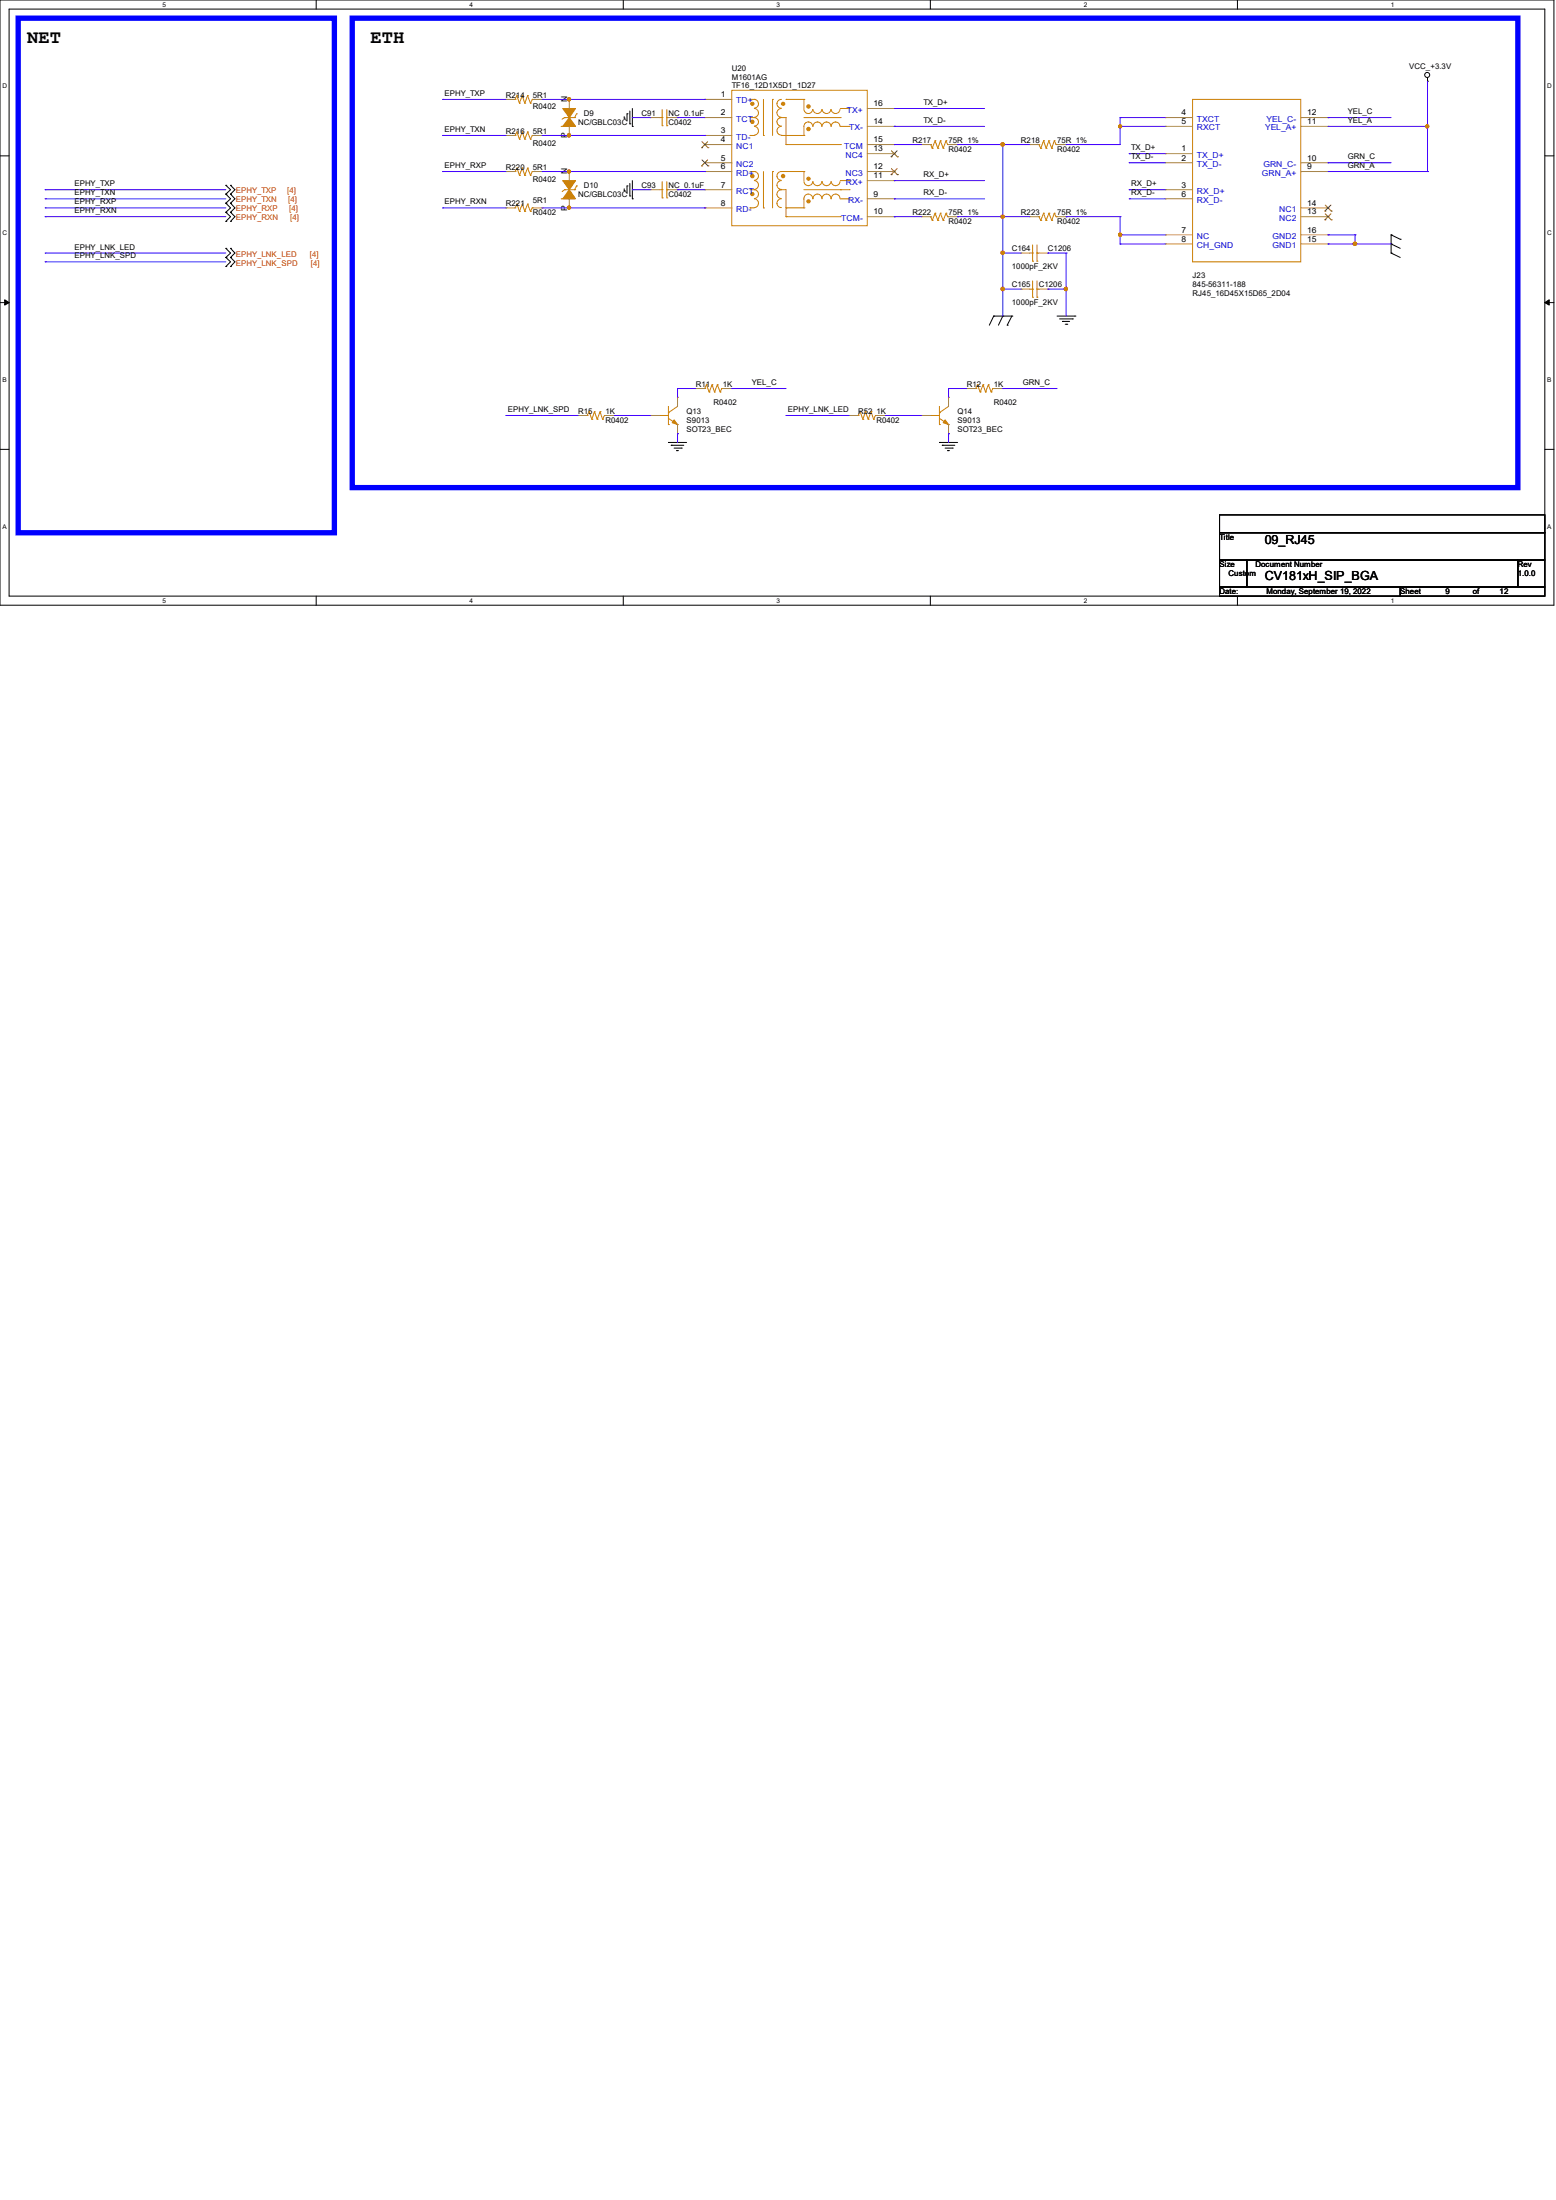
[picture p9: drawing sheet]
<svg xmlns="http://www.w3.org/2000/svg" width="210mm" height="297mm" viewBox="0 0 210 297" stroke-linecap="round" stroke-linejoin="round" font-family="sans-serif">
<g fill="none" stroke="#000" stroke-width=".13">
<path d="M0 0h209.7v81.7h-209.7zM1.2 1.2h207.3v79.3h-207.3zM42.7 0v1.2M84.1 0v1.2M84.2 16h.1M84.2 15.7v.3M84.6 15.4h.1M84.6 15.4v.9M85 16.7h.1M85 15v1.7M85.3 17.1h.1M85.3 14.6v2.5"/>
<path d="M125.6 0v1.2M167 0v1.2M192.7 11h.1M192.7 10.5v.5M0 21h1.2M30.5 25h.1M30.5 26.2h.1M30.5 27.4h.1M30.5 28.7h.1M30.5 29.9h.1M30.5 33.5h.1M30.5 34.8h.1"/>
<path d="M30.5 36h.1M30.5 25l.6 .6-.6 .6M30.5 26.2l.6 .6-.6 .6M30.5 27.4l.6 .7-.6 .6M30.5 28.7l.6 .6-.6 .6M30.5 33.5l.6 .7-.6 .6M30.5 34.8l.6 .5-.6 .7M31.1 25h.1M31.1 26.2h.1M31.1 27.4h.1M31.1 28.7h.1M31.1 29.9h.1"/>
<path d="M31.1 33.5h.1M31.1 34.8h.1M31.1 36h.1M31.1 25l.6 .6-.6 .6M31.1 26.2l.6 .6-.6 .6M31.1 27.4l.6 .7-.6 .6M31.1 28.7l.6 .6-.6 .6M31.1 33.5l.6 .7-.6 .6M31.1 34.8l.6 .5-.6 .7M84.2 25.7h.1M84.2 25.5v.2M84.6 25.1h.1"/>
<path d="M84.6 25.1v1M85 26.5h.1M85 24.8v1.7M85.3 26.8h.1M85.3 24.4v2.4M187.7 34.2h.1M187.7 31.7h.1M187.7 32.9h.1M187.7 34.2l1.3 .6M187.7 31.7v2.5M187.7 31.7l1.3 .6M187.7 32.9l1.3 .6"/>
<path d="M189 32.3h.1M208.5 21h1.2M0 40.9h1.2M.6 40.5l.6 .4-.6 .3zM90.2 59.7h.1M90.2 59.7h2.5M126.8 59.7h.1M126.8 59.7h2.4M134.1 42.7h.1M134.1 42.7l-.6 1.2M134.1 42.7h2.5M135.3 42.7h.1"/>
<path d="M135.3 42.7l-.6 1.2M135.9 43.9h.1M136.6 42.7h.1M136.6 42.7l-.7 1.2M142.7 42.7h2.4M143 43.1h1.7M143.4 43.4h.1M143.4 43.4h1M143.8 43.8h.2M144 43.8h.1M144.7 43.1h.1M145.1 42.7h.1"/>
<path d="M208.5 40.9l.6-.4v.7zM208.5 40.9h1.2M0 60.7h1.2M90.6 60.1h.1M90.6 60.1h1.7M91 60.5h.9M91.3 60.8h.1M91.3 60.8h.3M91.9 60.5h.1M127.2 60.1h.1M127.2 60.1h1.7M127.6 60.5h.9"/>
<path d="M127.9 60.8h.1M127.9 60.8h.2M128.5 60.5h.1M164.6 69.5h43.9v2.4h-43.9zM164.6 71.9h43.9v3.7h-43.9zM164.6 75.6h3.7v3.6h-3.7zM164.6 79.2h24.4v1.3h-24.4zM168.3 75.6h36.6v3.6h-36.6zM189 79.2h19.5v1.3h-19.5zM204.9 75.6h3.6v3.6h-3.6zM208.5 60.7h1.2M42.7 80.5v1.2"/>
<path d="M84.1 80.5v1.2M125.6 80.5v1.2M167 80.5v1.2"/>
<circle cx="192.6" cy="10.1" r=".34"/>
</g>
<path d="M.6 40.5l.6 .4-.6 .3zM208.5 40.9l.6-.4v.7z" fill="#000"/>
<path d="M2.5 2.5h42.6v69.4h-42.6zM47.5 2.5h157.4v63.3h-157.4z" fill="none" stroke="#00f" stroke-width=".72"/>
<g fill="none" stroke="#cc8006" stroke-width=".13">
<path d="M89 15.9h.4M89.4 17h.1M89.4 15.9h.1M89.4 14.8v2.2M90 15.9h.1M90 17h.1M90 15.9h.2M90 14.8v2.2M89 25.6h.4M89.4 26.7h.1M89.4 25.6h.1M89.4 24.5v2.2"/>
<path d="M90 25.6h.1M90 26.7h.1M90 24.5v2.2M90 25.6h.2M125.6 29.3h.1M125.6 29.3l.2 .5M125.8 29.8h.1M126.2 28.8h.1M126.2 28.8l.4 1M126.2 28.8l-.4 1M126.6 29.8h.1M126.9 28.8h.1"/>
<path d="M126.9 28.8l.4 1M126.9 28.8l-.3 1M127.3 29.8h.1M127.7 28.8h.1M127.7 28.8l.2 .5M127.7 28.8l-.4 1M127.9 29.3h.1M139 39h.4M139.4 39h.1M139.4 37.9v2.2M140 39h.1M140 39h.2"/>
<path d="M140 37.9v2.2M140.2 29.3h.1M140.2 29.3l.3 .5M140.5 29.8h.1M140.8 28.8h.1M140.8 28.8l.4 1M140.8 28.8l-.3 1M141.2 29.8h.1M141.6 28.8h.1M141.6 28.8l.3 1M141.6 28.8l-.4 1M141.9 29.8h.1"/>
<path d="M142.3 28.8h.1M142.3 28.8l.2 .5M142.3 28.8l-.4 1M142.5 29.3h.1M142.5 29.3h.2M115.8 56.1h.1M116.1 55.6h.1M116.1 55.6l.4 1M116.1 55.6l-.3 .5M116.5 56.6h.1M116.8 55.6h.1M116.8 55.6l.4 1"/>
<path d="M116.8 55.6l-.3 1M117.2 56.6h.1M117.6 55.6h.1M117.6 55.6l.3 1M117.6 55.6l-.4 1M117.9 56.6h.1M118.2 56.1h.1M118.2 56.1l-.3 .5M139.4 40.1h.1M140 40.1h.1"/>
</g>
<g fill="none" stroke="#a84" stroke-width=".13">
<path d="M87.8 15.9h.1M87.8 15.9h1.2M90.2 15.9h1.2M91.4 15.9h.1M87.8 25.6h.1M87.8 25.6h1.2M90.2 25.6h1.2M91.4 25.6h.1M124.4 29.3h.1M124.4 29.3h1.2M128 29.3h1.2M129.2 29.3h.1"/>
<path d="M137.8 39h.1M137.8 39h1.2M139 29.3h.1M139 29.3h1.2M140.2 39h1.2M141.4 39h.1M142.7 29.3h1.2M143.9 29.3h.1M114.6 56.1h.1M114.6 56.1h1.2M118.3 56.1h1.2M119.5 56.1h.1"/>
</g>
<path d="M76.8 15.9l.9 1.2h-1.8z" fill-rule="evenodd" fill="#cc8006"/>
<path d="M76.8 15.9l.9 1.2h-1.8z" fill="none" stroke="#cc8006" stroke-width=".13"/>
<path d="M75.9 14.6h1.8l-.9 1.3z" fill-rule="evenodd" fill="#cc8006"/>
<g fill="none" stroke="#cc8006" stroke-width=".13">
<path d="M69.5 13.4h.1M69.8 12.9h.1M69.8 12.9l.3 1M69.8 12.9l-.3 .5M70.1 13.9h.1M70.5 12.9h.1M70.5 12.9l.3 1M70.5 12.9l-.4 1M70.8 13.9h.1M71.2 12.9h.1M71.2 12.9l.4 1M71.2 12.9l-.4 1"/>
<path d="M71.6 13.9h.1M71.8 13.4h.1M71.8 13.4l-.2 .5M75.7 17.1h1.7M75.9 14.6h1.8l-.9 1.3zM76.2 15.9h.1M76.2 15.9h1.4M76.2 15.9l-.3 .2M76.8 15.5h.1M76.8 15.5v.4M77.4 17.1h.1M77.6 15.9h.1"/>
<path d="M77.8 15.4h.1M77.8 15.4l-.2 .5M69.5 23.2h.1M69.8 22.7h.1M69.8 22.7l.3 1M69.8 22.7l-.3 .5M70.1 23.7h.1M70.5 22.7h.1M70.5 22.7l.3 1M70.5 22.7l-.4 1M70.8 23.7h.1M71.2 22.7h.1"/>
<path d="M71.2 22.7l.4 1M71.2 22.7l-.4 1M71.6 23.7h.1M71.8 23.2h.1M71.8 23.2l-.2 .5"/>
</g>
<path d="M68.3 13.4h.1M68.3 13.4h1.2M71.9 13.4h1.3M73.2 13.4h.1M76.8 18.3h.1M76.8 13.4h.1M76.8 13.4v1.2M76.8 17.1v1.2M68.3 23.2h.1M68.3 23.2h1.2M71.9 23.2h1.3M73.2 23.2h.1" fill="none" stroke="#a84" stroke-width=".13"/>
<path d="M76.8 25.6l.9 1.2h-1.8z" fill-rule="evenodd" fill="#cc8006"/>
<path d="M76.8 25.6l.9 1.2h-1.8z" fill="none" stroke="#cc8006" stroke-width=".13"/>
<path d="M75.9 24.4h1.8l-.9 1.2z" fill-rule="evenodd" fill="#cc8006"/>
<g fill="none" stroke="#cc8006" stroke-width=".13">
<path d="M106.1 13.4h.1M106.1 13.4h2.4M110.4 16.5l.2 .1 .2 .2 .1 .3M75.7 26.8h1.7M75.9 24.4h1.8l-.9 1.2zM76.2 25.6h.1M76.2 25.6h1.4M76.2 25.6l-.3 .3M76.8 25.2h.1M76.8 25.2v.4M77.4 26.8h.1M77.6 25.6h.1"/>
<path d="M77.8 25.1h.1M77.8 25.1l-.2 .5M95.1 52.5h.1M95.3 51.9h.1M95.3 51.9l.4 1M95.3 51.9l-.2 .6M95.7 52.9h.1M96.1 51.9h.1M96.1 51.9l.3 1M96.1 51.9l-.4 1M96.4 52.9h.1M96.8 51.9h.1"/>
<path d="M96.8 51.9l.4 1M96.8 51.9l-.4 1M97.2 52.9h.1M97.4 52.5h.1M97.4 52.5l-.2 .4"/>
</g>
<path d="M76.8 28.1h.1M76.8 23.2h.1M76.8 23.2v1.2M76.8 26.8v1.3M93.9 52.5h.1M93.9 52.5h1.2M97.5 52.5h1.3M98.8 52.5h.1" fill="none" stroke="#a84" stroke-width=".13"/>
<circle cx="101.5" cy="14" r=".22" fill="#cc8006"/>
<g fill="none" stroke="#cc8006" stroke-width=".13">
<path d="M102.4 16.5l-.1 .2-.2 .2-.3 .1M102.4 14l-.1 .3-.2 .2-.3 .1M103 18.3h.1M103 13.4v4.9M104.3 13.4h.1M104.3 13.4v4.9M108.5 14.8a.59 .59 0 0 0 .6 .5M112.1 14.8a.59 .59 0 0 1-.6 .5 .59 .59 0 0 1-.5-.5M109.7 24.5a.59 .59 0 0 0 .7 .6M111.5 26.2a.59 .59 0 0 1 .6 .6M112.2 24.5l.1 .3 .2 .2 .3 .1M112.8 26.2a.59 .59 0 0 1 .6 .6"/>
<circle cx="101.5" cy="14" r=".22"/>
</g>
<circle cx="105.7" cy="14" r=".22" fill="#cc8006"/>
<g fill="none" stroke="#cc8006" stroke-width=".13">
<path d="M101.2 18.3h.1M101.2 18.3h.6M101.2 13.4h.6M101.8 17.1a.59 .59 0 0 1 .6 .6 .59 .59 0 0 1-.6 .5M101.8 13.4h.1M101.8 14.6l.3 .1 .2 .2 .1 .3M104.9 15.2a.59 .59 0 0 0 .6 .6M105.5 17.1a.59 .59 0 0 0-.6 .6 .59 .59 0 0 0 .6 .5M105.5 13.4a.59 .59 0 0 0-.6 .6 .59 .59 0 0 0 .6 .6M105.5 15.9a.58 .58 0 0 0-.6 .6M106.1 18.3h.1M106.1 18.3h2.4"/>
<path d="M108.5 13.4h.1M108.5 15.9h4.9M108.5 13.4v1.2M109.1 16.5a.59 .59 0 0 0-.6 .6M109.7 14.8l-.3 .4-.3 .1M109.7 14.8a.59 .59 0 0 0 .7 .5M111.5 16.5a.59 .59 0 0 1 .6 .6M112.2 17.1a.59 .59 0 0 1 .6-.6 .59 .59 0 0 1 .6 .6M113.4 14.8a.59 .59 0 0 1-.6 .5 .59 .59 0 0 1-.6-.5M113.4 15.9h.1M113.4 14.6h1.2M114.6 14.6h.1"/>
<path d="M101.2 25.6h.6M101.2 23.2h.6M101.8 26.8a.59 .59 0 0 1 .6 .6 .59 .59 0 0 1-.6 .6M101.8 25.6h.1M101.8 23.2h.1M101.8 24.4a.59 .59 0 0 1 .6 .6 .59 .59 0 0 1-.6 .6M101.8 23.2a.59 .59 0 0 1 .6 .6 .59 .59 0 0 1-.6 .5M103 28.1h.1M103 23.2v4.9M104.3 23.2h.1M104.3 23.2v4.9M105.5 23.2a.59 .59 0 0 0-.6 .6"/>
<path d="M105.5 26.8a.59 .59 0 0 0-.6 .6 .59 .59 0 0 0 .6 .6M105.5 25.6a.59 .59 0 0 0-.6 .6M108.5 24.5a.59 .59 0 0 0 .6 .6M109.7 26.8a.59 .59 0 0 0-.6-.6 .59 .59 0 0 0-.6 .6M110.4 26.2a.59 .59 0 0 1 .5 .6M112.1 24.5v.3l-.3 .2-.3 .1M113.4 25.6h1.2M113.4 24.4h1.2M114.6 25.6h.1M114.6 24.4h.1"/>
<circle cx="105.7" cy="14" r=".22"/>
</g>
<circle cx="101.5" cy="23.8" r=".23" fill="#cc8006"/>
<g fill="none" stroke="#cc8006" stroke-width=".13">
<path d="M101.8 15.9a.57 .57 0 0 1 .6 .6M104.9 16.5v.2l.3 .2 .3 .1M105.5 14.6a.59 .59 0 0 0-.6 .6M105.5 18.3h.1M105.5 18.3h.6M108.5 18.3h.1M108.5 17.1v1.2M110.9 14.8l-.1 .2-.4 .3M101.2 28.1h.1M101.2 28.1h.6M101.8 25.6l.3 .1 .2 .2 .1 .3M104.9 26.2a.59 .59 0 0 0 .6 .6"/>
<path d="M105.2 25.6h.1M105.2 25.6h.9M105.5 24.4a.59 .59 0 0 0-.6 .6 .59 .59 0 0 0 .6 .6M105.5 23.2h.1M105.5 23.2h3M108.5 28.1h.1M108.5 23.2h.1M108.5 23.2v1.2M108.5 26.8v1.3M108.5 25.6h4.9M110.4 26.2a.59 .59 0 0 0-.7 .6M112.8 26.2a.59 .59 0 0 0-.6 .6"/>
<path d="M113.4 24.5l-.1 .3-.2 .2-.3 .1M113.4 25.6h.1"/>
<circle cx="101.5" cy="23.8" r=".23"/>
</g>
<circle cx="101.5" cy="26.2" r=".22" fill="#cc8006"/>
<g fill="none" stroke="#cc8006" stroke-width=".13">
<path d="M101.8 13.4l.3 .1 .2 .2 .1 .3M102.4 15.2l-.1 .3-.2 .2-.3 .1M109.1 16.5l.3 .1 .2 .2 .1 .3M102.4 26.2l-.1 .3-.2 .2-.3 .1M104.9 23.8l.1 .3 .2 .2h.3M109.7 24.5l-.1 .3-.2 .2-.3 .1M110.9 24.5l-.1 .3-.2 .2-.2 .1M111 24.5v.3l.3 .2 .2 .1"/>
<circle cx="101.5" cy="26.2" r=".22"/>
</g>
<circle cx="101.5" cy="16.4" r=".23" fill="#cc8006"/>
<g fill="none" stroke="#cc8006" stroke-width=".13">
<path d="M105.2 15.9h.1M105.2 15.9h.9v3.6M106.1 19.5h.1M106.1 19.5h7.3M110.4 16.5h-.1a.59 .59 0 0 0-.6 .6M111.5 16.5a.59 .59 0 0 0-.5 .6M113.4 19.5h.1M113.4 17.1h1.2M114.6 17.1h.1M106.1 28.1h.1M106.1 29.3h.1M106.1 28.1h2.4"/>
<path d="M106.1 25.6v3.7M106.1 29.3h7.3M111.5 26.2a.59 .59 0 0 0-.5 .6M113.4 29.3h.1M113.4 26.8h1.2M114.6 26.8h.1"/>
<circle cx="101.5" cy="16.4" r=".23"/>
</g>
<circle cx="105.7" cy="23.8" r=".23" fill="#cc8006"/>
<g fill="none" stroke="#cc8006" stroke-width=".13">
<path d="M98.8 12.2h18.3v18.3h-18.3zM101.2 15.9h.6M101.8 15.9h.1"/>
<circle cx="105.7" cy="23.8" r=".23"/>
</g>
<circle cx="109.1" cy="14.4" r=".23" fill="#cc8006"/>
<circle cx="109.1" cy="14.4" r=".23" fill="none" stroke="#cc8006" stroke-width=".13"/>
<circle cx="109.1" cy="17.4" r=".23" fill="#cc8006"/>
<circle cx="109.1" cy="17.4" r=".23" fill="none" stroke="#cc8006" stroke-width=".13"/>
<circle cx="109.1" cy="24.1" r=".22" fill="#cc8006"/>
<circle cx="109.1" cy="24.1" r=".22" fill="none" stroke="#cc8006" stroke-width=".13"/>
<circle cx="109.1" cy="27.2" r=".22" fill="#cc8006"/>
<g fill="none" stroke="#cc8006" stroke-width=".13">
<path d="M69.5 18.3h.1M69.8 17.8h.1M69.8 17.8l.3 1M69.8 17.8l-.3 .5M70.1 18.8h.1M70.5 17.8h.1M70.5 17.8l.3 1M70.5 17.8l-.4 1M70.8 18.8h.1M71.2 17.8h.1M71.2 17.8l.4 1M71.2 17.8l-.4 1"/>
<path d="M71.6 18.8h.1M71.8 18.3h.1M71.8 18.3l-.2 .5M79.2 56.1h.1M79.5 55.6h.1M79.5 55.6l.4 1M79.5 55.6l-.3 .5M79.9 56.6h.1M80.2 55.6h.1M80.2 55.6l.4 1M80.2 55.6l-.3 1M80.6 56.6h.1"/>
<path d="M81 55.6h.1M81 55.6l.3 1M81 55.6l-.4 1M81.3 56.6h.1M81.6 56.1h.1M81.6 56.1l-.3 .5M89 56.1h.1M89 56.1h1.2M90.2 55.7h.1M90.2 57.3h.1M90.2 56.5l1.2 .8M90.2 54.9v2.4"/>
<path d="M91.4 57.3h.1M91.4 54.9l-1.2 .8M131.7 52.5h.1M131.9 51.9h.1M131.9 51.9l.4 1M131.9 51.9l-.2 .6M132.3 52.9h.1M132.7 51.9h.1M132.7 51.9l.3 1M132.7 51.9l-.4 1M133 52.9h.1M133.4 51.9h.1"/>
<path d="M133.4 51.9l.4 1M133.4 51.9l-.4 1M133.8 52.9h.1M134 52.5h.1M134 52.5l-.2 .4"/>
<circle cx="109.1" cy="27.2" r=".22"/>
</g>
<g fill="none" stroke="#a84" stroke-width=".13">
<path d="M68.3 18.3h.1M68.3 18.3h1.2M71.9 18.3h1.3M73.2 18.3h.1M95.1 13.4h.1M95.1 15.9h.1M95.1 18.3h.1M95.1 19.5h.1M95.1 13.4h3.7M95.1 15.9h3.7M95.1 18.3h3.7M95.1 19.5h3.7"/>
<path d="M117.1 19.5h3.6M117.1 17.1h3.6M117.1 14.6h3.6M120.7 17.1h.1M120.7 19.5h.1M120.7 14.6h.1M95.1 22h.1M95.1 23.2h.1M95.1 25.6h.1M95.1 28.1h.1M95.1 22h3.7M95.1 23.2h3.7"/>
<path d="M95.1 25.6h3.7M95.1 28.1h3.7M117.1 23.2h3.6M117.1 26.8h3.6M117.1 29.3h3.6M117.1 24.4h3.6M117.1 20.7h3.6M120.7 26.8h.1M120.7 29.3h.1M120.7 24.4h.1M120.7 23.2h.1M120.7 20.7h.1"/>
<path d="M78 56.1h.1M78 56.1h1.2M81.7 56.1h1.2M82.9 56.1h.1M130.5 52.5h.1M130.5 52.5h1.2M134.1 52.5h1.2M135.3 52.5h.1"/>
</g>
<g fill="none" stroke="#804000" stroke-width=".13">
<path d="M94.7 19.9h.1M94.7 19.1l.8 .8M95.5 19.1l-.8 .8M95.5 19.9h.1M94.7 22.4h.1M94.7 21.6l.8 .8M95.5 21.6l-.8 .8M95.5 22.4h.1M120.3 23.6h.1M120.3 21.2h.1M120.3 22.8l.8 .8M120.3 20.4l.8 .8"/>
<path d="M121.1 22.8l-.8 .8M121.1 20.4l-.8 .8M121.1 23.6h.1M121.1 21.2h.1"/>
</g>
<path d="M91 56.7l.4 .6-.7-.2z" fill="#cc8006"/>
<g fill="none" stroke="#cc8006" stroke-width=".13">
<path d="M125.6 19.5h.1M125.6 19.5l.2 .5M126.2 19h.1M126.2 19l.4 1M126.2 19l-.4 1M126.9 19h.1M126.9 19l.4 1M126.9 19l-.3 1M127.7 19h.1M127.7 19l.2 .5M127.7 19l-.4 1M127.9 19.5h.1"/>
<path d="M161 13.4h14.6v21.9h-14.6zM69.5 28.1h.1M69.8 27.6h.1M69.8 27.6l.3 .9M69.8 27.6l-.3 .5M70.1 28.5h.1M70.5 27.6h.1M70.5 27.6l.3 .9M70.5 27.6l-.4 .9M70.8 28.5h.1M71.2 27.6h.1M71.2 27.6l.4 .9"/>
<path d="M71.2 27.6l-.4 .9M71.6 28.5h.1M71.8 28.1h.1M71.8 28.1l-.2 .4M125.8 20h.1M126.6 20h.1M127.3 20h.1M139 34.2h.4M139.4 35.3h.1M139.4 34.2h.1M139.4 33.1v2.2M140 34.2h.1"/>
<path d="M140 35.3h.1M140 34.2h.2M140 33.1v2.2M91 56.7l.4 .6-.7-.2zM125.6 56.1h.1M125.6 56.1h1.2M126.8 55.7h.1M126.8 57.3h.1M126.8 56.5l1.2 .8M126.8 54.9v2.4M128 57.3h.1M128 54.9l-1.2 .8"/>
</g>
<g fill="none" stroke="#a84" stroke-width=".13">
<path d="M124.4 19.5h.1M124.4 19.5h1.2M128 19.5h1.2M129.2 19.5h.1M157.3 15.9h.1M157.3 17.1h.1M157.3 15.9h3.7M157.3 17.1h3.7M175.6 15.9h3.6M175.6 17.1h3.6M179.2 15.9h.1M179.2 17.1h.1"/>
<path d="M68.3 28.1h.1M68.3 28.1h1.2M71.9 28.1h1.3M73.2 28.1h.1M137.8 34.2h.1M137.8 34.2h1.2M140.2 34.2h1.2M141.4 34.2h.1M157.3 20.7h.1M157.3 22h.1M157.3 25.6h.1M157.3 26.8h.1"/>
<path d="M157.3 31.7h.1M157.3 32.9h.1M157.3 20.7h3.7M157.3 22h3.7M157.3 25.6h3.7M157.3 26.8h3.7M157.3 31.7h3.7M157.3 32.9h3.7M175.6 28.1h3.6M175.6 22h3.6M175.6 31.7h3.6M175.6 32.9h3.6"/>
<path d="M175.6 23.2h3.6M175.6 29.3h3.6M179.2 22h.1M179.2 23.2h.1M179.2 32.9h.1M179.2 31.7h.1M179.2 28.1h.1M179.2 29.3h.1M87.8 56.1h.1M87.8 56.1h1.2M91.4 53.6h.1M91.4 58.5h.1"/>
<path d="M91.4 53.6v1.3M91.4 57.3v1.2"/>
</g>
<path d="M178.8 28.5h.1M178.8 29.7h.1M178.9 27.7l.8 .8M178.9 28.9l.8 .8M179.6 27.7l-.8 .8M179.6 28.9l-.8 .8M179.7 28.5h.1M179.7 29.7h.1" fill="none" stroke="#804000" stroke-width=".13"/>
<path d="M127.6 56.7l.4 .6-.7-.2z" fill="#cc8006"/>
<g fill="none" stroke="#cc8006" stroke-width=".13">
<path d="M140.2 19.5h.1M140.2 19.5l.3 .5M140.8 19h.1M140.8 19l.4 1M140.8 19l-.3 1M141.6 19h.1M141.6 19l.3 1M141.6 19l-.4 1M142.3 19h.1M142.3 19l.2 .5M142.3 19l-.4 1M142.5 19.5h.1"/>
<path d="M142.5 19.5h.2M140.5 20h.1M141.2 20h.1M141.9 20h.1M127.6 56.7l.4 .6-.7-.2z"/>
</g>
<path d="M139 19.5h.1M139 19.5h1.2M142.7 19.5h1.2M143.9 19.5h.1M124.4 56.1h.1M124.4 56.1h1.2M128 53.6h.1M128 58.5h.1M128 53.6v1.3M128 57.3v1.2" fill="none" stroke="#a84" stroke-width=".13"/>
<g fill="none" stroke="#4200ff" stroke-width=".13">
<path d="M59.7 13.4h.1M59.7 13.4h8.6M73.2 13.4h3.6M76.8 13.4h.1M120.7 14.6h.1M120.7 14.6h12.2M151.2 15.9h.1M151.2 15.9v1.2M6.1 34.2h.1M6.1 35.3h.1M6.1 25.6h.1M6.1 26.8h.1"/>
<path d="M6.1 28.1h.1M6.1 29.3h.1M6.1 34.2h24.4M6.1 35.3h24.4M6.1 25.6h24.4M6.1 26.8h24.4M6.1 28.1h24.4M6.1 29.3h24.4M68.3 56.1h.1M68.3 56.1h9.7M82.9 56.1h.1M82.9 56.1h4.9"/>
<path d="M91.4 52.5h.1M91.4 58.5h.1M91.4 52.5v1.1M91.4 58.5v1.2M91.4 52.5h2.5M106.1 56.1h.1M106.1 56.1h8.5M119.5 56.1h.1M119.5 56.1h4.9M128 52.5h.1M128 58.5h.1M128 52.5h2.5"/>
<path d="M128 52.5v1.1M128 58.5v1.2"/>
</g>
<circle cx="151.2" cy="17.1" r=".21" fill="#f00"/>
<circle cx="151.2" cy="17.1" r=".21" fill="none" stroke="#f00" stroke-width=".13"/>
<g fill="none" stroke="#4200ff" stroke-width=".13">
<path d="M59.7 18.3h.1M59.7 18.3h8.6M73.2 18.3h3.6M76.8 18.3h.1M120.7 17.1h.1M120.7 19.5h.1M120.7 17.1h12.2M120.7 19.5h3.7M129.2 19.5h.1M129.2 19.5h9.8M135.3 19.5h.1M135.3 19.5v9.8"/>
<path d="M151.2 15.9h.1M151.2 17.1h.1M151.2 15.9h6.1M151.2 17.1h6.1M151.2 17.1v2.4M179.2 15.9h.1M179.2 15.9h8.5M179.2 17.1h13.5M192.7 17.1h.1"/>
</g>
<circle cx="135.3" cy="29.3" r=".22" fill="#f00"/>
<circle cx="135.3" cy="29.3" r=".22" fill="none" stroke="#f00" stroke-width=".13"/>
<circle cx="135.3" cy="19.5" r=".23" fill="#f00"/>
<circle cx="135.3" cy="19.5" r=".23" fill="none" stroke="#f00" stroke-width=".13"/>
<g fill="none" stroke="#4200ff" stroke-width=".13">
<path d="M143.9 19.5h.1M143.9 19.5h7.3M59.7 23.2h.1M59.7 28.1h.1M59.7 23.2h8.6M59.7 28.1h8.6M73.2 23.2h3.6M73.2 28.1h3.6M76.8 23.2h.1M76.8 28.1h.1M120.7 24.4h.1M120.7 26.8h.1"/>
<path d="M120.7 29.3h.1M120.7 24.4h12.2M120.7 26.8h12.2M120.7 29.3h3.7M129.2 29.3h.1M129.2 29.3h9.8M135.3 29.3h.1M135.3 29.3v4.9M152.4 20.7h.1M152.4 22h.1M152.4 25.6h.1M152.4 26.8h.1"/>
<path d="M152.4 20.7h4.9M152.4 22h4.9M152.4 25.6h4.9M152.4 26.8h4.9M179.2 22h.1M179.2 22h8.5M179.2 23.2h13.5M192.7 23.2h.1"/>
</g>
<circle cx="135.3" cy="34.1" r=".22" fill="#f00"/>
<circle cx="135.3" cy="34.1" r=".22" fill="none" stroke="#f00" stroke-width=".13"/>
<path d="M143.9 29.3h.1M143.9 29.3h7.3M151.2 29.3h.1M151.2 31.7h.1M151.2 29.3v3.6M151.2 31.7h6.1" fill="none" stroke="#4200ff" stroke-width=".13"/>
<circle cx="151.2" cy="31.7" r=".22" fill="#f00"/>
<circle cx="151.2" cy="31.7" r=".22" fill="none" stroke="#f00" stroke-width=".13"/>
<path d="M179.2 31.7h.1M179.2 31.7h3.7M182.9 31.7h.1M182.9 31.7v1.2" fill="none" stroke="#4200ff" stroke-width=".13"/>
<circle cx="182.9" cy="32.9" r=".23" fill="#f00"/>
<circle cx="182.9" cy="32.9" r=".23" fill="none" stroke="#f00" stroke-width=".13"/>
<g fill="none" stroke="#4200ff" stroke-width=".13">
<path d="M135.3 34.2h.1M135.3 39h.1M135.3 34.2h2.5M135.3 34.2v8.5M141.4 34.2h.1M141.4 34.2h2.5M143.9 34.2h.1M143.9 34.2v4.8M151.2 32.9h.1M151.2 32.9h6.1M179.2 32.9h.1M179.2 32.9h8.5"/>
<path d="M182.9 32.9h.1"/>
</g>
<circle cx="135.3" cy="39" r=".23" fill="#f00"/>
<circle cx="135.3" cy="39" r=".23" fill="none" stroke="#f00" stroke-width=".13"/>
<path d="M135.3 39h.1M135.3 39h2.5M141.4 39h.1M141.4 39h2.5M143.9 39h.1M143.9 39v3.7" fill="none" stroke="#4200ff" stroke-width=".13"/>
<circle cx="143.8" cy="39" r=".22" fill="#f00"/>
<circle cx="143.8" cy="39" r=".22" fill="none" stroke="#f00" stroke-width=".13"/>
<path d="M192.7 17.1h.1M192.7 11v12.2M192.7 23.2h.1" fill="none" stroke="#4200ff" stroke-width=".13"/>
<circle cx="192.6" cy="17.1" r=".21" fill="#f00"/>
<circle cx="192.6" cy="17.1" r=".21" fill="none" stroke="#f00" stroke-width=".13"/>
<g fill="none" stroke="#4200ff" stroke-width=".13">
<path d="M85.3 15.9h.1M85.3 15.9h2.5M91.4 15.9h.1M91.4 15.9h3.7M76.8 28.1h18.3M85.3 25.6h.1M85.3 25.6h2.5M91.4 25.6h.1M91.4 25.6h3.7M95.1 28.1h.1M98.8 52.5h.1M98.8 52.5h7.3"/>
<path d="M135.3 52.5h.1M135.3 52.5h7.4"/>
</g>
<circle cx="76.8" cy="28" r=".21" fill="#f00"/>
<circle cx="76.8" cy="28" r=".21" fill="none" stroke="#f00" stroke-width=".13"/>
<path d="M76.8 18.3h18.3M95.1 18.3h.1" fill="none" stroke="#4200ff" stroke-width=".13"/>
<circle cx="76.8" cy="18.3" r=".22" fill="#f00"/>
<circle cx="76.8" cy="18.3" r=".22" fill="none" stroke="#f00" stroke-width=".13"/>
<path d="M76.8 23.2h18.3M95.1 23.2h.1" fill="none" stroke="#4200ff" stroke-width=".13"/>
<circle cx="76.8" cy="23.2" r=".21" fill="#f00"/>
<circle cx="76.8" cy="23.2" r=".21" fill="none" stroke="#f00" stroke-width=".13"/>
<path d="M76.8 13.4h18.3M95.1 13.4h.1" fill="none" stroke="#4200ff" stroke-width=".13"/>
<circle cx="76.8" cy="13.4" r=".22" fill="#f00"/>
<circle cx="76.8" cy="13.4" r=".22" fill="none" stroke="#f00" stroke-width=".13"/>
<circle cx="151.2" cy="17.1" r=".21" fill="#f00"/>
<circle cx="151.2" cy="17.1" r=".21" fill="none" stroke="#f00" stroke-width=".13"/>
<circle cx="135.3" cy="29.3" r=".22" fill="#f00"/>
<circle cx="135.3" cy="29.3" r=".22" fill="none" stroke="#f00" stroke-width=".13"/>
<circle cx="135.3" cy="19.5" r=".23" fill="#f00"/>
<circle cx="135.3" cy="19.5" r=".23" fill="none" stroke="#f00" stroke-width=".13"/>
<circle cx="135.3" cy="34.1" r=".22" fill="#f00"/>
<circle cx="135.3" cy="34.1" r=".22" fill="none" stroke="#f00" stroke-width=".13"/>
<circle cx="151.2" cy="31.7" r=".22" fill="#f00"/>
<circle cx="151.2" cy="31.7" r=".22" fill="none" stroke="#f00" stroke-width=".13"/>
<circle cx="182.9" cy="32.9" r=".23" fill="#f00"/>
<circle cx="182.9" cy="32.9" r=".23" fill="none" stroke="#f00" stroke-width=".13"/>
<circle cx="135.3" cy="39" r=".23" fill="#f00"/>
<circle cx="135.3" cy="39" r=".23" fill="none" stroke="#f00" stroke-width=".13"/>
<circle cx="143.8" cy="39" r=".22" fill="#f00"/>
<circle cx="143.8" cy="39" r=".22" fill="none" stroke="#f00" stroke-width=".13"/>
<circle cx="192.6" cy="17.1" r=".21" fill="#f00"/>
<circle cx="192.6" cy="17.1" r=".21" fill="none" stroke="#f00" stroke-width=".13"/>
<circle cx="76.8" cy="28" r=".21" fill="#f00"/>
<circle cx="76.8" cy="28" r=".21" fill="none" stroke="#f00" stroke-width=".13"/>
<circle cx="76.8" cy="18.3" r=".22" fill="#f00"/>
<circle cx="76.8" cy="18.3" r=".22" fill="none" stroke="#f00" stroke-width=".13"/>
<circle cx="76.8" cy="23.2" r=".21" fill="#f00"/>
<circle cx="76.8" cy="23.2" r=".21" fill="none" stroke="#f00" stroke-width=".13"/>
<circle cx="76.8" cy="13.4" r=".22" fill="#f00"/>
<circle cx="76.8" cy="13.4" r=".22" fill="none" stroke="#f00" stroke-width=".13"/>
<g font-size="2.5">
<text x="3.7" y="5.8">NET</text>
<text x="50" y="5.8">ETH</text>
</g>
<g font-size="1.7">
<text x="170.7" y="73.4">09_RJ45</text>
<text x="170.7" y="78.4">CV181xH_SIP_BGA</text>
</g>
<g font-size="1.1">
<text x="98.8" y="9.5">U20</text>
<text x="98.8" y="10.8">M1601AG</text>
<text x="98.8" y="11.9">TF16_12D1X5D1_1D27</text>
<text x="190.2" y="9.3">VCC_+3.3V</text>
<text x="60" y="13">EPHY_TXP</text>
<text x="60" y="17.8">EPHY_TXN</text>
<text x="68.3" y="13.2">R214</text>
<text x="71.9" y="13.2">5R1</text>
<text x="71.9" y="14.8">R0402</text>
<text x="76.5" y="13.8" transform="rotate(-90 76.5 13.8)">N</text>
<text x="78" y="16.8">NC/GBLC03C</text>
<text x="78.8" y="15.6">D9</text>
<text x="86.6" y="15.6">C91</text>
<text x="90.2" y="15.6">NC_0.1uF</text>
<text x="90.2" y="16.8">C0402</text>
<text x="97.3" y="13.1">1</text>
<text x="97.3" y="15.6">2</text>
<text x="97.3" y="18">3</text>
<text x="117.9" y="16.8">14</text>
<text x="117.9" y="14.4">16</text>
<text x="124.6" y="14.2">TX_D+</text>
<text x="124.6" y="16.6">TX_D-</text>
<text x="159.5" y="15.6">4</text>
<text x="159.5" y="16.8">5</text>
<text x="176.4" y="15.6">12</text>
<text x="176.4" y="16.8">11</text>
<text x="181.9" y="15.4">YEL_C</text>
<text x="181.9" y="16.6">YEL_A</text>
<text x="60" y="22.7">EPHY_RXP</text>
<text x="68.3" y="22.9">R220</text>
<text x="68.3" y="18">R216</text>
<text x="71.9" y="22.9">5R1</text>
<text x="71.9" y="18">5R1</text>
<text x="71.9" y="19.6">R0402</text>
<text x="76.5" y="23.5" transform="rotate(-90 76.5 23.5)">N</text>
<text x="76.5" y="18.7" transform="rotate(-90 76.5 18.7)">P</text>
<text x="97.3" y="19.2">4</text>
<text x="97.3" y="21.7">5</text>
<text x="97.3" y="22.9">6</text>
<text x="117.9" y="22.9">12</text>
<text x="117.9" y="20.4">13</text>
<text x="117.9" y="19.2">15</text>
<text x="123.1" y="19.3">R217</text>
<text x="124.6" y="23.9">RX_D+</text>
<text x="128" y="19.3">75R_1%</text>
<text x="128" y="20.5">R0402</text>
<text x="137.8" y="19.3">R218</text>
<text x="142.7" y="19.3">75R_1%</text>
<text x="142.7" y="20.5">R0402</text>
<text x="152.7" y="20.3">TX_D+</text>
<text x="152.7" y="21.5">TX_D-</text>
<text x="159.5" y="20.4">1</text>
<text x="159.5" y="21.7">2</text>
<text x="176.4" y="21.7">10</text>
<text x="176.4" y="22.9">9</text>
<text x="181.9" y="21.5">GRN_C</text>
<text x="181.9" y="22.7">GRN_A</text>
<text x="10" y="25.1">EPHY_TXP</text>
<text x="10" y="26.4">EPHY_TXN</text>
<text x="10" y="27.6">EPHY_RXP</text>
<text x="10" y="28.8">EPHY_RXN</text>
<text x="60" y="27.6">EPHY_RXN</text>
<text x="68.3" y="27.8">R221</text>
<text x="71.9" y="24.5">R0402</text>
<text x="71.9" y="27.4">5R1</text>
<text x="71.9" y="29">R0402</text>
<text x="76.5" y="28.4" transform="rotate(-90 76.5 28.4)">P</text>
<text x="78" y="26.6">NC/GBLC03C</text>
<text x="78.8" y="25.4">D10</text>
<text x="86.6" y="25.4">C93</text>
<text x="90.2" y="25.4">NC_0.1uF</text>
<text x="90.2" y="26.6">C0402</text>
<text x="97.3" y="25.3">7</text>
<text x="97.3" y="27.8">8</text>
<text x="117.9" y="26.5">9</text>
<text x="117.9" y="29">10</text>
<text x="117.9" y="24.1">11</text>
<text x="123.1" y="29">R222</text>
<text x="124.6" y="26.4">RX_D-</text>
<text x="128" y="29">75R_1%</text>
<text x="137.8" y="29">R223</text>
<text x="142.7" y="29">75R_1%</text>
<text x="152.7" y="25.1">RX_D+</text>
<text x="152.7" y="26.4">RX_D-</text>
<text x="159.5" y="25.3">3</text>
<text x="159.5" y="26.5">6</text>
<text x="176.4" y="27.8">14</text>
<text x="176.4" y="29">13</text>
<text x="10" y="33.7">EPHY_LNK_LED</text>
<text x="10" y="34.9">EPHY_LNK_SPD</text>
<text x="128" y="30.2">R0402</text>
<text x="136.6" y="33.9">C164</text>
<text x="141.4" y="33.9">C1206</text>
<text x="142.7" y="30.2">R0402</text>
<text x="159.5" y="31.4">7</text>
<text x="159.5" y="32.6">8</text>
<text x="176.4" y="32.6">15</text>
<text x="176.4" y="31.4">16</text>
<text x="136.6" y="38.8">C165</text>
<text x="136.6" y="41.2">1000pF_2KV</text>
<text x="136.6" y="36.3">1000pF_2KV</text>
<text x="140.2" y="38.8">C1206</text>
<text x="161" y="37.5">J23</text>
<text x="161" y="38.8">845-56311-188</text>
<text x="161" y="40">RJ45_16D45X15D65_2D04</text>
<text x="93.9" y="52.2">R11</text>
<text x="97.5" y="52.2">1K</text>
<text x="101.5" y="52">YEL_C</text>
<text x="130.5" y="52.2">R12</text>
<text x="134.1" y="52.2">1K</text>
<text x="138" y="52">GRN_C</text>
<text x="68.5" y="55.6">EPHY_LNK_SPD</text>
<text x="78" y="55.8">R15</text>
<text x="81.7" y="55.8">1K</text>
<text x="81.7" y="57.1">R0402</text>
<text x="92.7" y="55.8">Q13</text>
<text x="92.7" y="57.1">S9013</text>
<text x="92.7" y="58.3">SOT23_BEC</text>
<text x="96.3" y="54.6">R0402</text>
<text x="106.3" y="55.6">EPHY_LNK_LED</text>
<text x="115.8" y="55.8">R52</text>
<text x="118.3" y="55.8">1K</text>
<text x="118.3" y="57.1">R0402</text>
<text x="129.2" y="55.8">Q14</text>
<text x="129.2" y="57.1">S9013</text>
<text x="129.2" y="58.3">SOT23_BEC</text>
<text x="134.1" y="54.6">R0402</text>
<text x="164.6" y="72.9">Title</text>
<text x="164.6" y="76.6">Size</text>
<text x="165.8" y="77.8">Custom</text>
<text x="169.5" y="76.6">Document Number</text>
<text x="204.9" y="76.6">Rev</text>
<text x="204.9" y="77.8">1.0.0</text>
<text x="164.6" y="80.2">Date:</text>
<text x="170.9" y="80.2">Monday, September 19, 2022</text>
<text x="189" y="80.2">Sheet</text>
<text x="195.1" y="80.2">9</text>
<text x="198.8" y="80.2">of</text>
<text x="202.4" y="80.2">12</text>
</g>
<g font-size="1.1" fill="#00c">
<text x="99.4" y="14">TD+</text>
<text x="99.4" y="16.4">TCT</text>
<text x="114.3" y="15.2">TX+</text>
<text x="114.6" y="17.6">TX-</text>
<text x="161.5" y="16.4">TXCT</text>
<text x="161.5" y="17.6">RXCT</text>
<text x="170.7" y="17.6">YEL_A+</text>
<text x="170.9" y="16.4">YEL_C-</text>
<text x="99.4" y="18.8">TD-</text>
<text x="99.4" y="20.1">NC1</text>
<text x="99.4" y="22.5">NC2</text>
<text x="99.4" y="23.7">RD+</text>
<text x="113.9" y="20.1">TCM</text>
<text x="114.1" y="23.7">NC3</text>
<text x="114.1" y="21.3">NC4</text>
<text x="161.5" y="21.3">TX_D+</text>
<text x="161.5" y="22.5">TX_D-</text>
<text x="170.3" y="23.7">GRN_A+</text>
<text x="170.5" y="22.5">GRN_C-</text>
<text x="99.4" y="26.2">RCT</text>
<text x="99.4" y="28.6">RD-</text>
<text x="113.5" y="29.8">TCM-</text>
<text x="114.2" y="24.9">RX+</text>
<text x="114.5" y="27.4">RX-</text>
<text x="161.5" y="26.2">RX_D+</text>
<text x="161.5" y="27.4">RX_D-</text>
<text x="172.6" y="28.6">NC1</text>
<text x="172.6" y="29.8">NC2</text>
<text x="161.5" y="32.3">NC</text>
<text x="161.5" y="33.5">CH_GND</text>
<text x="171.7" y="33.5">GND1</text>
<text x="171.7" y="32.3">GND2</text>
</g>
<g font-size="1.1" fill="#f00">
<text x="31.8" y="26.1">EPHY_TXP</text>
<text x="31.8" y="27.3">EPHY_TXN</text>
<text x="31.8" y="28.5">EPHY_RXP</text>
<text x="31.8" y="29.8">EPHY_RXN</text>
<text x="38.8" y="26.1">[4]</text>
<text x="38.9" y="27.3">[4]</text>
<text x="39" y="28.5">[4]</text>
<text x="39.2" y="29.8">[4]</text>
<text x="31.8" y="34.6">EPHY_LNK_LED</text>
<text x="31.8" y="35.9">EPHY_LNK_SPD</text>
<text x="41.8" y="34.6">[4]</text>
<text x="42" y="35.9">[4]</text>
</g>
<g font-size=".9">
<text x="21.9" y="1">5</text>
<text x="63.4" y="1">4</text>
<text x="104.8" y="1">3</text>
<text x="146.3" y="1">2</text>
<text x="187.7" y="1">1</text>
<text x=".3" y="11.9">D</text>
<text x="208.8" y="11.9">D</text>
<text x=".3" y="31.8">C</text>
<text x="208.8" y="31.8">C</text>
<text x=".3" y="51.6">B</text>
<text x="208.8" y="51.6">B</text>
<text x=".3" y="71.4">A</text>
<text x="208.8" y="71.4">A</text>
<text x="21.9" y="81.4">5</text>
<text x="63.4" y="81.4">4</text>
<text x="104.8" y="81.4">3</text>
<text x="146.3" y="81.4">2</text>
<text x="187.7" y="81.4">1</text>
</g>
</svg>
